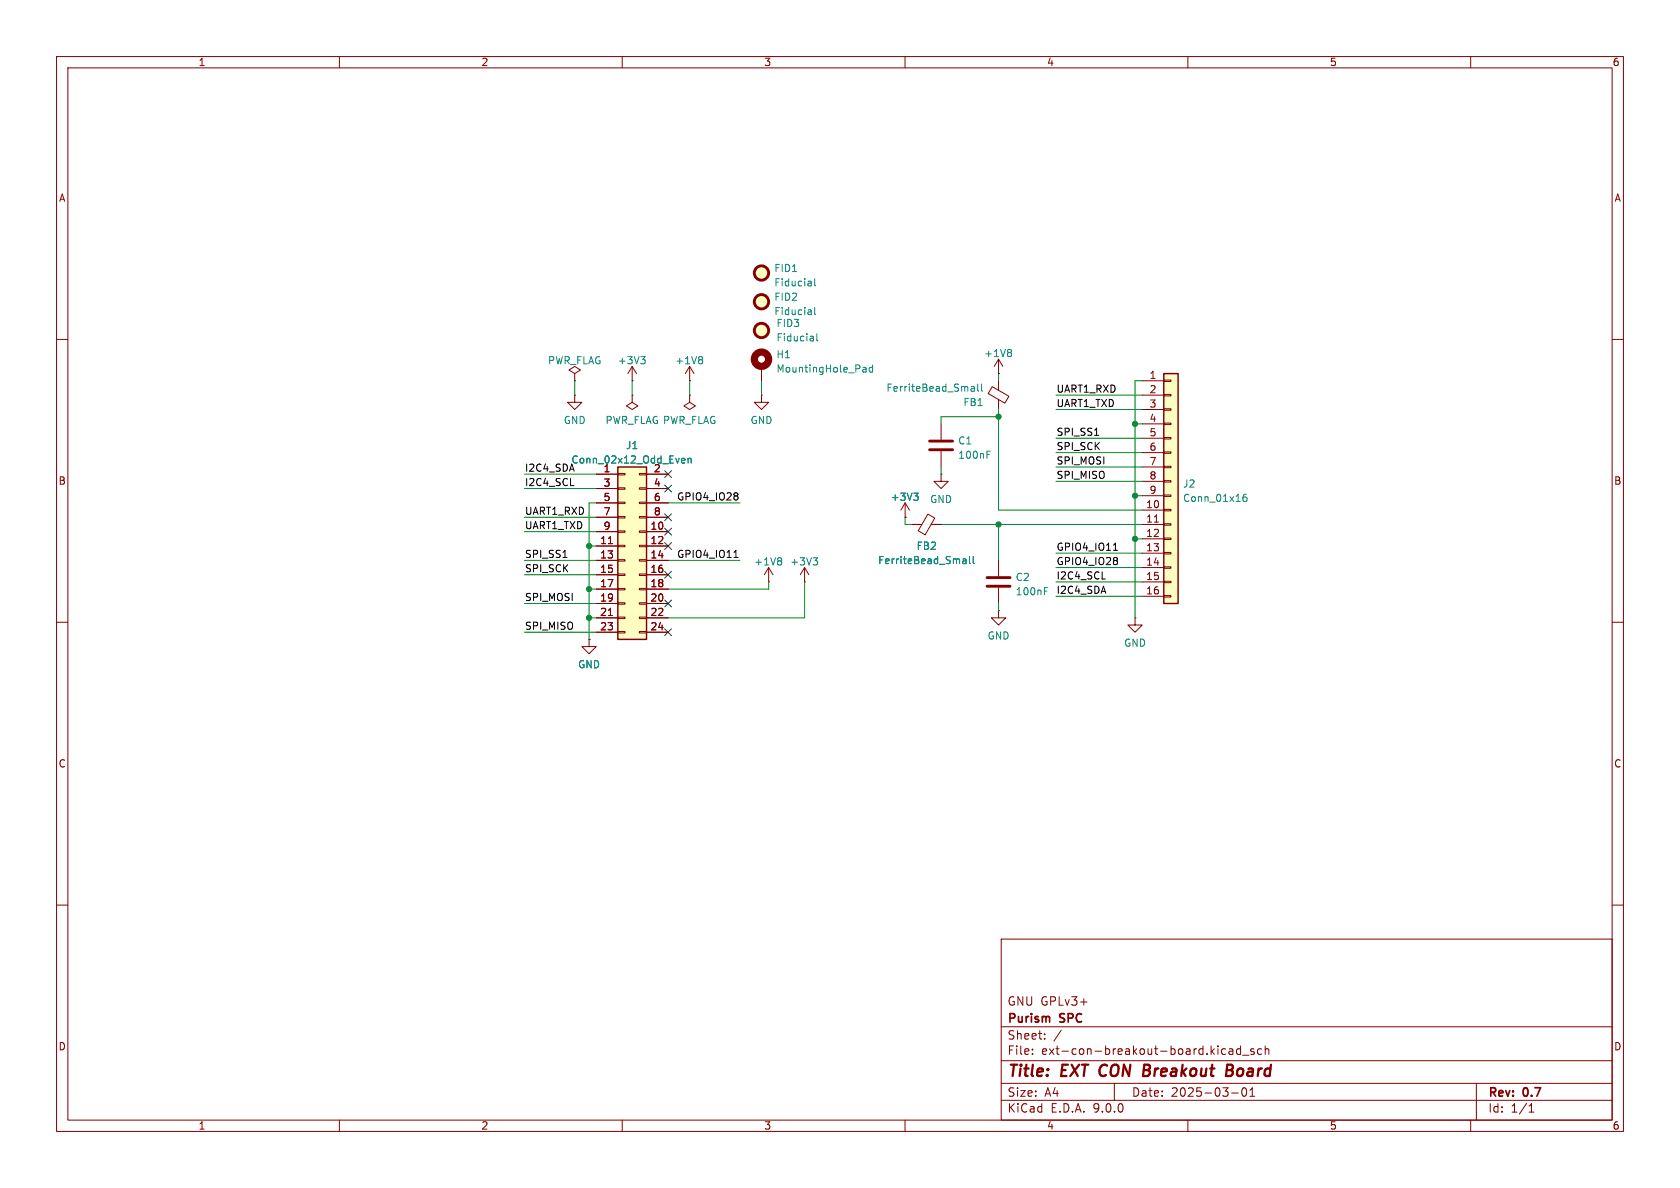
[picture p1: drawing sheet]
<svg xmlns="http://www.w3.org/2000/svg" width="297mm" height="210mm" viewBox="0 0 297 210" stroke-linecap="round" stroke-linejoin="round" font-family="sans-serif">
<path d="M0 0h297v210h-297z" fill="#fff" stroke="#fff" stroke-width=".18"/>
<g fill="none" stroke="#840000" stroke-width=".18">
<path d="M10 10h277v190h-277zM12 12h273v186h-273zM60 10v2M110 10v2M160 10v2M210 10v2M260 10v2M10 60h2M101.6 69.9v1.2h1.3l-1.3 1.3-1.3-1.3h1.3M101.6 69.9h.1M101.6 66l1-.6-1-.6-1 .6 1 .6v1.3M101.6 67.3h.1"/>
<path d="M111.8 67.3h.1M111.8 69.9v1.2l1 .7-1 .6-1.1-.6 1.1-.7M111.8 69.9h.1M111.8 64.8l-.8 1.2M111.8 64.8l.7 1.2M111.8 64.8v2.5M121.9 69.9v1.2l1 .7-1 .6-1-.6 1-.7M121.9 69.9h.1M134.6 64.8v2.5M285 60h2M160 91.4h.1M160 88.9l-.7 1.3"/>
<path d="M160 88.9l.8 1.3M160 88.9v2.5M161.3 92.7h1.6M164 90.9l1.3 .7-1.7 2.9-1.3-.7zM164.6 92.7h1.8M166.4 83.8v1.3h1.2l-1.2 1.3-1.3-1.3h1.3M166.4 83.8h.1M176.5 99.1v2.8M10 110h2M176.5 108v1.2h1.3l-1.3 1.3-1.2-1.3h1.2M176.5 108h.1M176.5 103.9v2.8"/>
<path d="M285 110h2M10 160h2M177 166h108v32h-108zM285 160h2M60 198v2M110 198v2M160 198v2M177 194.5h108M177 191.5h108M177 187.5h108M177 181.5h108M182.5 186.3v.1"/>
<path d="M182.5 185.5v.1M184.7 183.6v.1M184.7 182.8v.1M187.6 182.1l-1.3 2M197 191.5v3M210 198v2M216.2 185.4l.5 .1M216.7 186.3l-.5 .1M217.3 185.5h.6l.1 .9M217.7 193.2h1.2M218 185.8h-.5a.29 .29 0 0 0-.3 .3 .29 .29 0 0 0 .3 .3l.5-.1M219.3 185.5l-.4-.1-.3 .3v.4l.1 .2h.6"/>
<path d="M219.3 184.9v1.5M219.7 186.5h1.1M219.7 192.4l.2-.1a.81 .81 0 0 1 .6 .6 .81 .81 0 0 1-.3 .8l-.2 .1a.81 .81 0 0 1-.3-1.4zM221 193.8h.8M221 192.7l.4-.4v1.5M221.7 185.5l-.4-.1-.2 .2 .1 .2 .5 .2v.3h-.6M223 185.5l-.4-.1-.3 .3v.4l.2 .2h.5M223.7 185.5l.2-.1 .3 .1 .1 .9M223.7 184.9v1.5M260 198v2M261 191.5v6.5M270.3 196.6h.9"/>
<path d="M270.3 195.5l.4-.4v1.5"/>
</g>
<path d="M202.2 189.2h.7M202.3 188.2h.7M202.9 189.2l.2 .1M203 190.1l-.9 .1M203.1 189.1l-.2 .1M216.9 189.2h.6M217 188.2h.6a.49 .49 0 0 1 .4 .5 .49 .49 0 0 1-.5 .5M217.5 189.2l.3 .1a.58 .58 0 0 1-.3 .9h-.8" fill="none" stroke="#840000" stroke-width=".4"/>
<circle cx="134.6" cy="63.5" r="1.27" fill="none" stroke="#840000" stroke-width="1.3"/>
<g fill="none" stroke="#008484" stroke-width=".18">
<path d="M143.4 49.8v.7M143.4 54.8v.8M143.4 50.5h-.1M143.4 50l-.1 .1M143.4 55.6h-.1M143.4 55.1h-.1M143.7 59.5l.1 .8M143.8 59.7l-.1 .1M144 49.3v1.1l.2 .1M144 54.4v1l.2 .2M144.4 59v1.1l.2 .2M113.3 63h.8l-.5 .5"/>
<path d="M113.8 63.5l.3 .3v.3l-.3 .2M143.8 60.2l-.1 .1M152.7 64.9l.4 .1v.8M153.1 65.7l-.4 .1M153.1 65.2l-.4 .1M154.3 65l-.4-.1-.2 .3 .1 .5h.5M154.3 64.5v1.3M161.5 87.2h.8l-.4 .5M162.1 87.7l.2 .2v.3l-.2 .2M170.2 98.9h.5l.1 .7M170.2 99.6h.6M170.8 99.1l-.6 .1"/>
<path d="M171.4 98.4v1.1l.2 .1M172.1 98.4v1.1l.1 .1M184.6 104.5h.5M184.6 103.9h.6"/>
</g>
<g fill="none" stroke="#840000" stroke-width=".51">
<path d="M174.5 102.1h4.1M174.5 103.6h4.1"/>
<circle cx="134.6" cy="53.3" r="1.27"/>
<circle cx="134.6" cy="58.4" r="1.27"/>
<circle cx="134.6" cy="48.3" r="1.27"/>
</g>
<g fill="#ffffc2" stroke="#ffffc2" stroke-width=".18">
<circle cx="134.6" cy="48.3" r="1.27"/>
<circle cx="134.6" cy="53.3" r="1.27"/>
<circle cx="134.6" cy="58.4" r="1.27"/>
</g>
<path d="M205.7 66h2.6v40.7h-2.6z" fill="#ffffc2"/>
<path d="M205.7 66h2.6v40.7h-2.6z" fill="none" stroke="#840000" stroke-width=".25"/>
<g fill="none" stroke="#840000" stroke-width=".18">
<path d="M121.9 67.3h.1M121.9 64.8l-.7 1.2M121.9 64.8l.8 1.2M121.9 64.8v2.5M134.6 69.9v1.2h1.3l-1.3 1.3-1.3-1.3h1.3M134.6 69.9h.1M166.4 74.9v2.8M166.4 79.8v2.8M175.4 68.4l3 1.7-.8 1.2-2.9-1.7zM176.5 66h.1M176.5 63.5v2.5M176.5 67.3v1.7"/>
<path d="M176.5 70.6v1.8M176.5 63.5l-.7 1.3M176.5 63.5l.8 1.3M201.9 67.3h3.8M201.9 69.9h3.8M201.9 72.4h3.8M201.9 74.9h3.8M201.9 77.5h3.8M205.7 67.2h1.3v.2h-1.3zM205.7 69.7h1.3v.3h-1.3zM205.7 72.3h1.3v.2h-1.3zM205.7 74.8h1.3v.3h-1.3z"/>
<path d="M205.7 77.3h1.3v.3h-1.3zM205.7 79.9h1.3v.2h-1.3zM201.9 80h3.8M201.9 82.6h3.8M201.9 85.1h3.8M201.9 87.6h3.8M201.9 90.2h3.8M201.9 92.7h3.8M201.9 95.3h3.8M201.9 97.8h3.8M204.1 92.3h.7M205.7 82.4h1.3v.3h-1.3z"/>
<path d="M205.7 85h1.3v.2h-1.3zM205.7 87.5h1.3v.3h-1.3zM205.7 90h1.3v.3h-1.3zM205.7 92.6h1.3v.2h-1.3zM205.7 95.1h1.3v.3h-1.3zM205.7 97.7h1.3v.2h-1.3zM104.1 113v1.3h1.3l-1.3 1.3-1.2-1.3h1.2M104.1 113h.1M135.9 102.9h.1M135.9 100.3l-.8 1.3M135.9 100.3l.8 1.3M135.9 100.3v2.6"/>
<path d="M142.2 102.9h.1M142.2 100.3l-.7 1.3M142.2 100.3l.8 1.3M142.2 100.3v2.6M200.7 109.2v1.3h1.2l-1.2 1.3-1.3-1.3h1.3M200.7 109.2h.1M201.9 100.3h3.8M201.9 102.9h3.8M201.9 105.4h3.8M205.7 100.2h1.3v.3h-1.3zM205.7 102.7h1.3v.3h-1.3zM205.7 105.3h1.3v.2h-1.3z"/>
</g>
<g fill="none" stroke="#008484" stroke-width=".18">
<path d="M124 63l.2 .3-.2 .3 .2 .2v.3l-.2 .2M171.7 68.4h.5v.8M171.7 69.1h.5M172.2 68.6l-.5 .1M172.9 67.9v1.1l.1 .2M173.5 67.9v1.1l.2 .2M174.5 79.8h.6M178.6 61.8l.2 .2-.2 .3 .2 .3v.2l-.2 .2M137.9 98.6l.3 .2-.3 .3 .3 .3v.2l-.3 .3M143.8 98.6h.7l-.4 .5M144.3 99.1l.2 .2v.3l-.2 .3M174.5 80.4h.4"/>
<path d="M220.3 87.4h-.3a.86 .86 0 0 0 0 1.2l.4-.1 .1-.4-.3-.2h-.3l-.2 .2"/>
</g>
<path d="M164.3 78h4.1M164.3 79.5h4.1" fill="none" stroke="#840000" stroke-width=".51"/>
<path d="M109.2 82.6h5.1v30.4h-5.1z" fill="#ffffc2"/>
<path d="M109.2 82.6h5.1v30.4h-5.1z" fill="none" stroke="#840000" stroke-width=".25"/>
<g fill="none" stroke="#840000" stroke-width=".18">
<path d="M105.4 83.8h3.8M105.4 86.4h3.8M105.4 88.9h3.8M105.4 91.4h3.8M105.4 94h3.8M105.4 96.5h3.8M105.4 99.1h3.8M107.6 96.1h.7M109.2 83.7h1.3v.2h-1.3zM109.2 86.2h1.3v.3h-1.3zM109.2 88.8h1.3v.2h-1.3zM109.2 91.3h1.3v.3h-1.3z"/>
<path d="M109.2 93.9h1.3v.2h-1.3zM109.2 96.4h1.3v.2h-1.3zM109.2 98.9h1.3v.3h-1.3zM113 83.7h1.3v.2h-1.3zM113 86.2h1.3v.3h-1.3zM113 88.8h1.3v.2h-1.3zM113 91.3h1.3v.3h-1.3zM113 93.9h1.3v.2h-1.3zM113 96.4h1.3v.2h-1.3zM113 98.9h1.3v.3h-1.3zM114.3 83.8h3.8M114.3 86.4h3.8"/>
<path d="M114.3 88.9h3.8M114.3 91.4h3.8M114.3 94h3.8M114.3 96.5h3.8M114.3 99.1h3.8M160 91.4h.1M161.3 92.7h1.3M165.1 92.7h1.3M104.1 113h.1M105.4 101.6h3.8M105.4 104.1h3.8M105.4 106.7h3.8"/>
<path d="M105.4 109.2h3.8M105.4 111.8h3.8M107.6 108.8h.7M109.2 101.5h1.3v.2h-1.3zM109.2 104h1.3v.3h-1.3zM109.2 106.6h1.3v.2h-1.3zM109.2 109.1h1.3v.2h-1.3zM109.2 111.6h1.3v.3h-1.3zM113 101.5h1.3v.2h-1.3zM113 104h1.3v.3h-1.3zM113 106.6h1.3v.2h-1.3zM113 109.1h1.3v.2h-1.3z"/>
<path d="M113 111.6h1.3v.3h-1.3zM114.3 101.6h3.8M114.3 104.1h3.8M114.3 106.7h3.8M114.3 109.2h3.8M114.3 111.8h3.8"/>
</g>
<path d="M120.7 81l.3 .1 .1 .2-.6 .1M121 81.8l-.3 .1M121.6 81.1l.2-.1 .3 .1 .1 .8M121.6 81v.9M161.5 87.2h.8l-.4 .5M162.1 87.7l.2 .2v.3l-.2 .2M170.2 98.9h.5l.1 .7M170.2 99.6h.6M170.8 99.1l-.6 .1M171.4 98.4v1.1l.2 .1M172.1 98.4v1.1l.1 .1" fill="none" stroke="#008484" stroke-width=".18"/>
<path d="M193.5 77h.7M99.5 98.5h.7M100.9 85.8h.6M129.7 98.5h.8M130 97.5l.1-.2v1.2M130.3 87.2l.2 .2-.2 .2M130.3 87.7l.2 .2-.2 .4M196.8 97.3h.8M197.1 96.2l.1-.2v1.3M197.4 98.6l.2 .2-.2 .2M197.4 99.2l.2 .1-.2 .5M194.8 102.4h.6" fill="none" stroke="#000" stroke-width=".18"/>
<g fill="none" stroke="#008400" stroke-width=".18">
<path d="M101.6 67.3v2.6M111.8 67.3v2.6M121.9 67.3v2.6M134.6 67.3v2.6M176.5 73.7h-10.1v1.2M176.5 66v1.3M176.5 72.4v17.8h25.4M186.7 77.5h15.2M186.7 69.9h15.2M186.7 72.4h15.2M200.7 74.9h1.2M201.9 67.3h-1.2v41.9"/>
<path d="M92.7 94h12.7M92.7 99.1h12.7M92.7 83.8h12.7M92.7 86.4h12.7M92.7 91.4h12.7M104.1 96.5h1.3M105.4 88.9h-1.3v24.1M118.1 99.1h12.7M118.1 88.9h12.7M160 91.4v1.3h1.3M166.4 82.6v1.2M166.4 92.7h35.5"/>
<path d="M176.5 92.7v6.4M186.7 97.8h15.2M186.7 85.1h15.2M186.7 80h15.2M186.7 82.6h15.2M200.7 95.3h1.2M200.7 87.6h1.2M92.7 106.7h12.7M92.7 111.8h12.7M92.7 101.6h12.7M104.1 104.1h1.3M104.1 109.2h1.3"/>
<path d="M135.9 102.9v1.2h-17.8M142.2 102.9v6.3h-24.1M176.5 106.7v1.3M186.7 102.9h15.2M186.7 100.3h15.2M186.7 105.4h15.2"/>
</g>
<g fill="none" stroke="#000084" stroke-width=".18">
<path d="M117.5 95.9l1.2 1.2M117.5 93.4l1.2 1.2M117.5 83.2l1.2 1.2M117.5 85.8l1.2 1.2M117.5 90.8l1.2 1.2M118.7 95.9l-1.2 1.2M118.7 93.4l-1.2 1.2M118.7 83.2l-1.2 1.2M118.7 85.8l-1.2 1.2M118.7 90.8l-1.2 1.2M117.5 111.2l1.2 1.2M117.5 106.1l1.2 1.2"/>
<path d="M117.5 101l1.2 1.2M118.7 111.2l-1.2 1.2M118.7 106.1l-1.2 1.2M118.7 101l-1.2 1.2"/>
</g>
<g fill="#008400" stroke="#008400" stroke-width=".18">
<circle cx="200.7" cy="74.9" r=".46"/>
<circle cx="176.5" cy="73.7" r=".46"/>
<circle cx="200.7" cy="87.6" r=".46"/>
<circle cx="200.7" cy="95.3" r=".46"/>
<circle cx="176.5" cy="92.7" r=".46"/>
<circle cx="104.1" cy="104.1" r=".46"/>
<circle cx="104.1" cy="96.5" r=".46"/>
<circle cx="104.1" cy="109.2" r=".46"/>
</g>
<g font-size="2.8" fill="#840000">
<text x="178" y="190.9">Title:</text>
<text x="187.7" y="190.9">EXT CON</text>
<text x="203.7" y="190.9">Breakout</text>
<text x="219.2" y="190.9">Board</text>
</g>
<g font-size="2.1" fill="#840000">
<text x="178" y="178">GNU GPLv3+</text>
<text x="178" y="184">Sheet:</text>
<text x="178" y="181.2">Purism</text>
<text x="187.5" y="181.2">SPC</text>
<text x="178" y="186.7">File:</text>
<text x="184.1" y="186.7">ext-con-breakout-board.kicad_sch</text>
<text x="178" y="196.9">KiCad</text>
<text x="178" y="194.1">Size:</text>
<text x="184.7" y="194.1">A4</text>
<text x="185.7" y="196.9">E.D.A.</text>
<text x="193.3" y="196.9">9.0.0</text>
<text x="200" y="194.1">Date:</text>
<text x="207" y="194.1">2025-03-01</text>
<text x="263" y="194.3">Rev:</text>
<text x="263" y="196.9">Id:</text>
<text x="267.1" y="196.9">1/1</text>
<text x="269.4" y="194.3">0.7</text>
</g>
<g font-size="1.8" fill="#840000">
<text x="35" y="11.9">1</text>
<text x="85" y="11.9">2</text>
<text x="135" y="11.9">3</text>
<text x="185" y="11.9">4</text>
<text x="235" y="11.9">5</text>
<text x="285" y="11.9">6</text>
<text x="10.3" y="35.9">A</text>
<text x="285.3" y="35.9">A</text>
<text x="203.1" y="67.1">1</text>
<text x="203.1" y="69.6">2</text>
<text x="203.1" y="72.1">3</text>
<text x="203.1" y="74.7">4</text>
<text x="203.1" y="77.2">5</text>
<text x="106.6" y="83.6">1</text>
<text x="115.5" y="83.6">2</text>
<text x="203.1" y="79.8">6</text>
<text x="203.1" y="82.3">7</text>
<text x="10.3" y="85.9">B</text>
<text x="106.6" y="86.1">3</text>
<text x="106.6" y="88.6">5</text>
<text x="115.5" y="86.1">4</text>
<text x="115.5" y="88.6">6</text>
<text x="202.5" y="89.9">10</text>
<text x="203.1" y="84.8">8</text>
<text x="203.1" y="87.4">9</text>
<text x="285.3" y="85.9">B</text>
<text x="106.6" y="91.2">7</text>
<text x="106.6" y="93.7">9</text>
<text x="114.9" y="93.7">10</text>
<text x="115.5" y="91.2">8</text>
<text x="202.5" y="92.5">11</text>
<text x="202.5" y="95">12</text>
<text x="106" y="96.3">11</text>
<text x="106" y="98.8">13</text>
<text x="106" y="101.3">15</text>
<text x="114.9" y="96.3">12</text>
<text x="114.9" y="98.8">14</text>
<text x="114.9" y="101.3">16</text>
<text x="202.5" y="97.5">13</text>
<text x="202.5" y="100.1">14</text>
<text x="106" y="103.9">17</text>
<text x="106" y="106.4">19</text>
<text x="114.9" y="103.9">18</text>
<text x="114.9" y="106.4">20</text>
<text x="202.5" y="102.6">15</text>
<text x="202.5" y="105.2">16</text>
<text x="106" y="109">21</text>
<text x="106" y="111.5">23</text>
<text x="114.9" y="109">22</text>
<text x="114.9" y="111.5">24</text>
<text x="10.3" y="135.9">C</text>
<text x="285.3" y="135.9">C</text>
<text x="10.3" y="185.9">D</text>
<text x="285.3" y="185.9">D</text>
<text x="35" y="199.9">1</text>
<text x="85" y="199.9">2</text>
<text x="135" y="199.9">3</text>
<text x="185" y="199.9">4</text>
<text x="235" y="199.9">5</text>
<text x="285" y="199.9">6</text>
</g>
<g font-size="1.8" fill="#008484">
<text x="136.8" y="48.3">FID1</text>
<text x="136.8" y="53.4">FID2</text>
<text x="136.8" y="50.8">Fiducial</text>
<text x="136.8" y="55.9">Fiducial</text>
<text x="137.2" y="58">FID3</text>
<text x="96.8" y="64.6">PWR_FLAG</text>
<text x="109.1" y="64.6">+3V3</text>
<text x="119.3" y="64.6">+1V8</text>
<text x="137.2" y="63.5">H1</text>
<text x="137.2" y="60.6">Fiducial</text>
<text x="173.9" y="63.3">+1V8</text>
<text x="137.2" y="66.1">MountingHole_Pad</text>
<text x="156.6" y="69.4">FerriteBead_Small</text>
<text x="170.2" y="72">FB1</text>
<text x="99.6" y="75.2">GND</text>
<text x="106.9" y="75.2">PWR_FLAG PWR_FLAG</text>
<text x="132.6" y="75.2">GND</text>
<text x="92.7" y="83.5">I2C4_SDA</text>
<text x="100.9" y="82.1">Conn_02x12_Odd_Even</text>
<text x="110.6" y="79.6">J1</text>
<text x="169.3" y="78.8">C1</text>
<text x="169.3" y="81.3">100nF</text>
<text x="157.4" y="88.7">+3V3</text>
<text x="164.3" y="89.1">GND</text>
<text x="209.1" y="86.4">J2</text>
<text x="209.1" y="88.9">Conn_01x16</text>
<text x="133.2" y="100.2">+1V8</text>
<text x="139.6" y="100.2">+3V3</text>
<text x="155.1" y="99.9">FerriteBead_Small</text>
<text x="161.9" y="97.4">FB2</text>
<text x="179.5" y="102.9">C2</text>
<text x="179.5" y="105.4">100nF</text>
<text x="174.5" y="113.3">GND</text>
<text x="102.1" y="118.3">GND</text>
<text x="198.6" y="114.5">GND</text>
</g>
<g font-size="1.8">
<text x="186.7" y="69.5">UART1_RXD</text>
<text x="186.7" y="77.1">SPI_SS1</text>
<text x="186.7" y="72">UART1_TXD</text>
<text x="186.7" y="79.7">SPI_SCK</text>
<text x="186.7" y="82.2">SPI_MOSI</text>
<text x="92.7" y="86">I2C4_SCL</text>
<text x="119.6" y="88.6">GPIO4_IO28</text>
<text x="186.7" y="84.7">SPI_MISO</text>
<text x="92.7" y="91.1">UART1_RXD</text>
<text x="92.7" y="93.6">UART1_TXD</text>
<text x="92.7" y="98.7">SPI_SS1</text>
<text x="92.7" y="101.3">SPI_SCK</text>
<text x="119.6" y="98.7">GPIO4_IO11</text>
<text x="186.7" y="97.4">GPIO4_IO11</text>
<text x="186.7" y="100">GPIO4_IO28</text>
<text x="92.7" y="106.3">SPI_MOSI</text>
<text x="186.7" y="105.1">I2C4_SDA</text>
<text x="186.7" y="102.5">I2C4_SCL</text>
<text x="92.7" y="111.4">SPI_MISO</text>
</g>
</svg>
